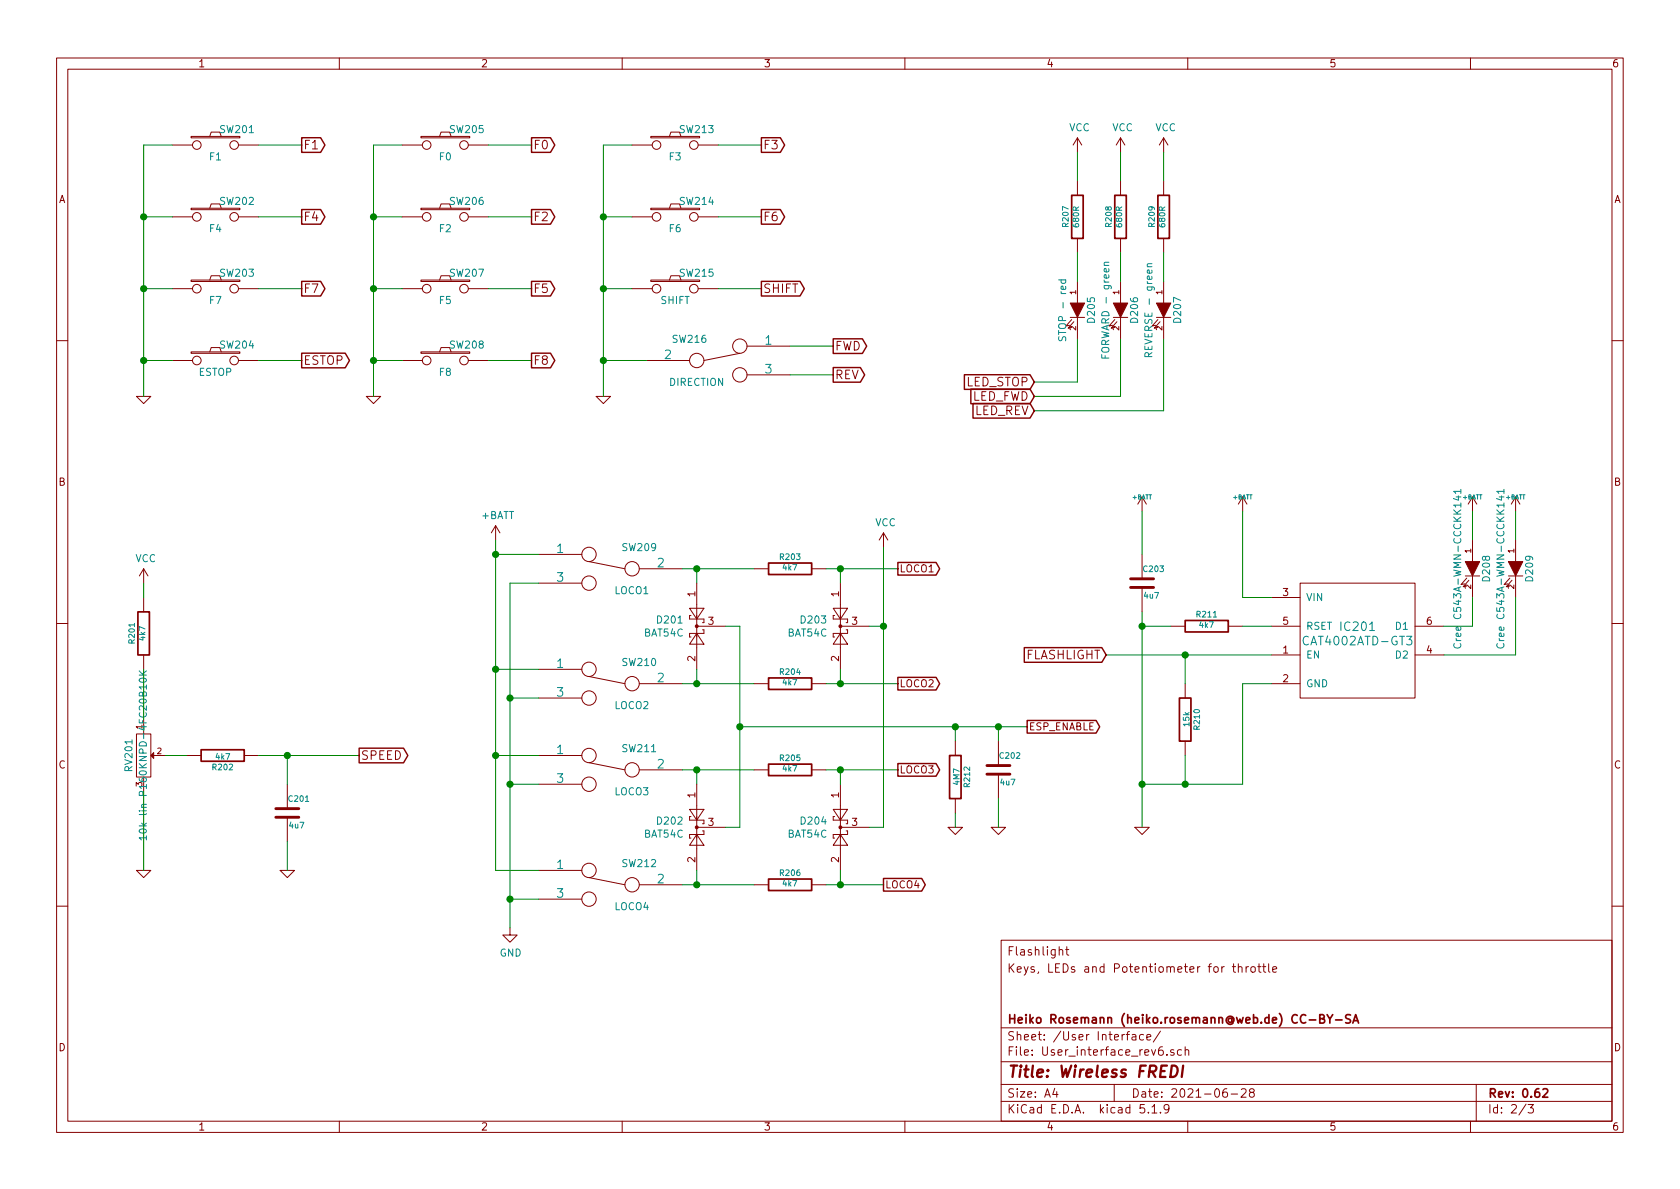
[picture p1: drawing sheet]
<svg xmlns="http://www.w3.org/2000/svg" width="297mm" height="210mm" viewBox="0 0 297 210" stroke-linecap="round" stroke-linejoin="round" font-family="sans-serif">
<g fill="none" stroke="#840000" stroke-width=".18">
<path d="M10 10.3h277v189.9h-277zM12 12.2h273v186.1h-273zM60 10.3v1.9M110 10.3v1.9M160 10.3v1.9M210 10.3v1.9M260 10.3v1.9M30.5 38.3h3.5M30.5 25.6h3.5M33.8 24.1h8.6v.3h-8.6zM33.8 36.8h8.6v.3h-8.6zM37.1 24.1l.2-.7h1.6l.2 .7"/>
<path d="M37.1 36.8l.2-.7h1.6l.2 .7M42.2 38.3h3.5M42.2 25.6h3.5M71.1 38.3h3.6M71.1 25.6h3.6M74.4 24.1h8.7v.3h-8.7zM74.4 36.8h8.7v.3h-8.7zM77.7 24.1l.3-.7h1.5l.3 .7M77.7 36.8l.3-.7h1.5l.3 .7M82.8 38.3h3.6M82.8 25.6h3.6M111.8 38.3h3.5"/>
<path d="M111.8 25.6h3.5M115.1 36.8h8.6v.3h-8.6zM115.1 24.1h8.6v.3h-8.6zM118.4 36.8l.2-.7h1.5l.3 .7M118.4 24.1l.2-.7h1.5l.3 .7M123.4 38.3h3.6M123.4 25.6h3.6M190.5 24.4l-.8 1.2M190.5 24.4v2.5M190.5 32v2.5M190.5 24.4l.8 1.2M198.1 24.4l-.7 1.2"/>
<path d="M198.1 24.4v2.5M198.1 32v2.5M198.1 24.4l.8 1.2M205.7 24.4l-.7 1.2M205.7 24.4v2.5M205.7 32v2.5M205.7 24.4l.8 1.2M30.5 51h3.5M33.8 49.5h8.6v.3h-8.6zM37.1 49.5l.2-.7h1.6l.2 .7M42.2 51h3.5M71.1 51h3.6"/>
<path d="M74.4 49.5h8.7v.3h-8.7zM77.7 49.5l.3-.7h1.5l.3 .7M82.8 51h3.6M111.8 51h3.5M115.1 49.5h8.6v.3h-8.6zM118.4 49.5l.2-.7h1.5l.3 .7M123.4 51h3.6M189.2 56.1h2.6M189.5 56.5l-1 1.2 .6-.2M189.9 56.9l-1.1 1.1 .7-.1M190.5 42.2v2.5M190.5 49.8v3.8"/>
<path d="M190.5 56.1v3.8M196.8 56.1h2.6M197.5 56.9l-1 1.1 .6-.1M198.1 42.2v2.5M198.1 49.8v3.8M198.1 56.1v3.8M204.5 56.1h2.5M205.1 56.9l-1 1.1 .6-.1M205.7 42.2v2.5M205.7 49.8v3.8M205.7 56.1v3.8M10 60.2h2"/>
<path d="M24.1 70.1h2.6l-1.3 1.3zM30.5 63.7h3.5M33.8 62.2h8.6v.3h-8.6zM37.1 62.2l.2-.7h1.6l.2 .7M42.2 63.7h3.5M64.8 70.1h2.5l-1.3 1.3zM71.1 63.7h3.6M74.4 62.2h8.7v.3h-8.7zM77.7 62.2l.3-.7h1.5l.3 .7M82.8 63.7h3.6M105.4 70.1h2.5l-1.2 1.3zM114.3 63.7h7.6"/>
<path d="M130.8 62.5l-6.3 1.2M132.1 61.2h7.6M132.1 66.3h7.6M285 60.2h2M87.6 93l-.7 1.2M87.6 93v2.5M87.6 93l.8 1.2M95.2 98h7.7M104.1 99.3l6.4 1.3M156.2 94.2l-.8 1.3M156.2 94.2v2.6M156.2 94.2l.8 1.3"/>
<path d="M201.9 87.9l-.7 1.2M201.9 87.9v2.5M201.9 98v4.4M201.9 87.9l.8 1.2M219.7 87.9l-.8 1.2M219.7 87.9v2.5M219.7 87.9l.8 1.2M260.3 87.9l-.7 1.2M260.3 87.9v2.5M260.3 95.5v3.8M260.3 87.9l.8 1.2M268 87.9l-.8 1.2"/>
<path d="M268 87.9v2.5M268 95.5v3.8M268 87.9l.7 1.2M10 110.3h2M25.4 100.6v2.5M25.4 105.7v2.5M25.4 115.8v2.6M25.4 100.6l-.8 1.2M25.4 100.6l.8 1.2M95.2 103.1h7.7M95.2 118.4h7.7M104.1 119.6l6.4 1.3"/>
<path d="M113 100.6h7.6M121.9 107.6h2.6l-1.3 1.9zM122.2 108.8h-.3v.7h2.6v.6h-.3M123.2 112l1.3 1.9h-2.6zM123.2 110.7h5.1M123.2 103.1v15.3M124.2 111.4h.3v.6h-2.6v.6h.3M133.3 100.6h2.6M143.5 100.6h2.5M147.3 107.6h2.6l-1.3 1.9zM147.6 108.8h-.3v.7h2.6v.6h-.3M148.6 112l1.3 1.9h-2.6z"/>
<path d="M148.6 110.7h5.1M148.6 103.1v15.3M149.6 111.4h.3v.6h-2.6v.6h.3M201.9 103.9v4.3M207 110.7h2.5M217.2 110.7h2.5M224.8 110.7h5.1M224.8 115.8h5.1M224.8 105.7h5.1M229.9 103.1h20.3v20.3h-20.3zM250.2 110.7h5.1M250.2 115.8h5.1"/>
<path d="M259.1 101.8h2.5M259.3 102.2l-1 1.2 .7-.2M259.7 102.6l-1 1.2 .6-.2M260.3 101.8v3.9M266.7 101.8h2.5M267 102.2l-1.1 1.2 .7-.2M267.3 102.6l-1 1.2 .7-.2M268 101.8v3.9M285 110.3h2M24.1 129.8h2.6v7.6h-2.6zM27.2 133.6h2M33 133.6h2.6"/>
<path d="M43.2 133.6h2.5M50.8 138.7v4.3M95.2 133.6h7.7M95.2 138.7h7.7M95.2 123.4h7.7M104.1 134.9l6.4 1.2M113 120.9h7.6M113 136.1h7.6M123.2 138.7v15.2M133.3 120.9h2.6M133.3 136.1h2.6M143.5 120.9h2.5"/>
<path d="M143.5 136.1h2.5M148.6 138.7v15.2M168.9 131.1v2.5M176.5 131.1v4.3M176.5 136.9v4.3M209.5 120.9v2.5M209.5 131.1v2.5M224.8 120.9h5.1M24.1 153.9h2.6l-1.3 1.3zM49.5 153.9h2.6l-1.3 1.3zM50.8 144.5v4.3M95.2 153.9h7.7"/>
<path d="M95.2 159h7.7M104.1 155.2l6.4 1.3M113 156.5h7.6M121.9 143.1h2.6l-1.3 1.9zM122.2 144.4h-.3v.6h2.6v.7h-.3M123.2 147.6l1.3 1.9h-2.6zM123.2 146.3h5.1M124.2 146.9h.3v.7h-2.6v.6h.3M133.3 156.5h2.6M143.5 156.5h2.5M147.3 143.1h2.6l-1.3 1.9zM147.6 144.4h-.3v.6h2.6v.7h-.3"/>
<path d="M148.6 147.6l1.3 1.9h-2.6zM148.6 146.3h5.1M149.6 146.9h.3v.7h-2.6v.6h.3M167.6 146.3h2.6l-1.3 1.3zM168.9 141.2v2.6M175.3 146.3h2.5l-1.3 1.3zM200.7 146.3h2.5l-1.3 1.3zM10 160.2h2M90.2 164.1v1.2h1.2l-1.2 1.3-1.3-1.3h1.3M177 166.3h108v32h-108zM187.3 168l.2-.1 .3 .1 .1 .9M188.4 167.9h.6"/>
<path d="M188.6 167.4v1.3l.4 .2M217.9 170.9h.6M218.1 170.4v1.3l.4 .2M218.9 171.1l.1-.1a.37 .37 0 0 1 .6 .1v.8M218.9 170.4v1.5M220.3 170.9v1M220.8 170.9l-.4 .1-.1 .2M221.2 171.1l.3-.2 .4 .2v.7l-.2 .1-.5-.1zM222.4 170.9h.6M222.6 170.4v1.3l.4 .2M223.2 170.9h.6M223.4 170.4v1.3l.4 .2"/>
<path d="M224.3 170.4v1.3l.2 .2M225 171.4l.7-.1v-.3l-.5-.1-.2 .2 .1 .8h.6M285 160.2h2M60 198.3v1.9M110 198.3v1.9M160 198.3v1.9M177 194.8h108M177 191.8h108M177 187.8h108M177 181.8h108M186.5 192.5l-.4 1h1M186.8 193v1"/>
<path d="M197 191.8v3M199.1 182.9h.6M199.7 182.4l-.4 .2v1.3M200.2 183h.6v.9M200.8 183.3l-.5 .1-.2 .2 .1 .2 .1 .1 .5-.1M202.2 183l-.4-.1-.3 .3v.6l.3 .1 .4-.1M202.3 195.3h-.7l-.1 .7 .3-.1 .5 .1 .1 .2-.1 .5-.2 .1-.6-.1M202.8 183.4l.7-.1-.1-.3-.4-.1-.2 .2v.7h.6M203 196.7v.1M203.7 195.8l.4-.5v1.5M203.7 196.8h.8M205.2 196.7v.1"/>
<path d="M205.2 182.3l-1.3 2M206.3 186.5v.1M206.7 196l-.1 .2a.48 .48 0 0 1-.7-.1v-.6a.48 .48 0 0 1 .7-.1v.1a1.19 1.19 0 0 1-.2 1.2l-.4 .1M207.5 185.7a.37 .37 0 0 0-.5 .1v.2l.5 .2 .1 .1-.2 .3-.4-.1M208.9 185.7l-.4-.1-.3 .3 .1 .6 .2 .1 .4-.1M209.5 185.7h.1a.37 .37 0 0 1 .6 .1v.8M209.5 185.1v1.5M210 198.3v1.9M216.9 192.5a.62 .62 0 0 0-.7 .7l.1 .7 .2 .1 .5-.1v-.5l-.1-.2-.4-.1-.3 .3M217.7 193.5h1.1M219.5 192.7l.2-.2h.3l.3 .2v.3v.2l-.9 .8h.9M221.2 193.2l-.3-.3 .1-.2 .2-.2 .4 .1 .2 .2-.1 .2-.6 .2a.48 .48 0 0 0-.1 .7l.2 .1 .5-.1a.48 .48 0 0 0-.1-.7h-.1"/>
<path d="M260 198.3v1.9M261 191.8v6.5M269.8 195.2l-1.2 2M270.2 195.3h.9l-.5 .6 .4 .1v.7l-.2 .1-.6-.1"/>
<circle cx="34.8" cy="38.3" r=".76"/>
<circle cx="34.8" cy="25.6" r=".76"/>
<circle cx="41.4" cy="25.6" r=".76"/>
<circle cx="41.4" cy="38.3" r=".76"/>
<circle cx="75.4" cy="25.6" r=".76"/>
<circle cx="75.4" cy="38.3" r=".76"/>
<circle cx="82" cy="25.6" r=".76"/>
<circle cx="82" cy="38.3" r=".76"/>
<circle cx="116.1" cy="38.3" r=".76"/>
<circle cx="116.1" cy="25.6" r=".76"/>
<circle cx="122.7" cy="25.6" r=".76"/>
<circle cx="122.7" cy="38.3" r=".76"/>
<circle cx="34.8" cy="51" r=".76"/>
<circle cx="41.4" cy="51" r=".76"/>
<circle cx="75.4" cy="51" r=".76"/>
<circle cx="82" cy="51" r=".76"/>
<circle cx="116.1" cy="51" r=".76"/>
<circle cx="122.7" cy="51" r=".76"/>
<circle cx="34.8" cy="63.7" r=".76"/>
<circle cx="41.4" cy="63.7" r=".76"/>
<circle cx="75.4" cy="63.7" r=".76"/>
<circle cx="82" cy="63.7" r=".76"/>
<circle cx="123.2" cy="63.7" r="1.27"/>
<circle cx="130.8" cy="66.3" r="1.27"/>
<circle cx="130.8" cy="61.2" r="1.27"/>
<circle cx="104.1" cy="98" r="1.27"/>
<circle cx="104.1" cy="118.4" r="1.27"/>
<circle cx="104.1" cy="103.1" r="1.27"/>
<circle cx="111.8" cy="100.6" r="1.27"/>
<circle cx="104.1" cy="123.4" r="1.27"/>
<circle cx="104.1" cy="138.7" r="1.27"/>
<circle cx="104.1" cy="133.6" r="1.27"/>
<circle cx="111.8" cy="120.9" r="1.27"/>
<circle cx="111.8" cy="136.1" r="1.27"/>
<circle cx="104.1" cy="153.9" r="1.27"/>
<circle cx="104.1" cy="159" r="1.27"/>
<circle cx="111.8" cy="156.5" r="1.27"/>
</g>
<g fill="none" stroke="#840000" stroke-width=".3">
<path d="M189.5 34.5h2v7.7h-2zM197.1 34.5h2v7.7h-2zM204.7 34.5h2.1v7.7h-2.1zM135.9 99.6h7.6v2h-7.6zM24.4 108.2h2v7.6h-2zM135.9 119.9h7.6v2h-7.6zM209.5 109.7h7.7v2.1h-7.7zM35.6 132.6h7.6v2h-7.6zM135.9 135.1h7.6v2.1h-7.6zM167.9 133.6h2v7.6h-2zM208.5 123.4h2.1v7.7h-2.1zM135.9 155.4h7.6v2.1h-7.6z"/>
<path d="M234.6 179.4l.5 .8 .5-.8M238.8 179.5l-.6-.1-.3 .3 .1 .4 .7 .3v.4l-.2 .1-.6-.1M233.3 180.1h.6l.2-.1v-.3l-.2-.3h-.6v1.5h.6l.3-.3a.41 .41 0 0 0-.3-.5M235.1 180.2v.7M236.1 180.4h1.2M239.2 180.9l.5-1.5 .5 1.5M239.3 180.5h.8M272.8 192.7l.2-.2h.4l.3 .5-1 1h1"/>
</g>
<path d="M207.2 188.4h.5a1.09 1.09 0 0 1 .4 1.3 1.09 1.09 0 0 1-1.2 .7zM209.2 188.4l-.3 2" fill="none" stroke="#840000" stroke-width=".41"/>
<path d="M199.9 103.9h4.1M199.9 102.4h4.1M174.5 136.9h4.1M174.5 135.4h4.1M48.8 144.5h4M48.8 143h4" fill="none" stroke="#840000" stroke-width=".51"/>
<g fill="#840000" stroke="#840000" stroke-width=".18">
<path d="M266.7 99.3h2.5l-1.2 2.5z"/>
<path d="M259.1 99.3h2.5l-1.3 2.5z"/>
<path d="M26.7 133.6l.5-.5v1z"/>
<path d="M204.5 53.6h2.5l-1.3 2.5z"/>
<path d="M196.8 53.6h2.6l-1.3 2.5z"/>
<path d="M189.2 53.6h2.6l-1.3 2.5z"/>
<circle cx="123.2" cy="146.3" r=".25"/>
<circle cx="123.2" cy="110.7" r=".25"/>
<circle cx="148.6" cy="146.3" r=".25"/>
<circle cx="148.6" cy="110.7" r=".25"/>
</g>
<g fill="none" stroke="#008484" stroke-width=".18">
<path d="M187.2 49.5h1.2M187.2 59.5v.5l.2 .3 .3-.2 .3-.5h.3l.1 .2v.5M187.7 49.5l-.1 .4 .2 .2 .6-.1v-.5M196.1 46.4l-.8 .1-.1 .2 .2 .2M202.8 47.2h.9M203.7 46.6l-.8 .1-.1 .3 .2 .2M194.8 62.7v.6h1.3M195.4 62.9v.4M203.1 63.1l-.1-.7h-.5l-.1 .2v.5h1.3M203.7 62.4l-.6 .4M257.5 87.9h.8M257.9 87.7v.8l-.9-.3"/>
<path d="M258.3 86.9h-1.3l.4 .4M258.3 86.5v.8M265.1 87.9h.8M265.5 87.7v.8l-.9-.3M265.9 86.9h-1.3l.4 .4M265.9 86.5v.8M24.6 119.4h1.3M24.6 118.6l.7 .8M25.9 118.6l-.7 .6M248.7 112.5h.9l-.5 .6 .5 .1v.7l-.2 .1h-.5l-.2-.1M257.1 113.8a.6 .6 0 0 0 .5 .9 .6 .6 0 0 0 .7-.7l-.1-.2M264.8 113.8a.6 .6 0 0 0 .4 .9 .6 .6 0 0 0 .7-.7l-.1-.2"/>
<path d="M24.7 120a.68 .68 0 0 1 1.2 .3 .72 .72 0 0 1-1.3-.1zM24.7 146.7a.68 .68 0 0 1 1.2 .3 .72 .72 0 0 1-1.3-.1zM25.9 148.2h-1.3l.4 .3M25.9 147.8v.7"/>
</g>
<g fill="none" stroke="#008400" stroke-width=".18">
<path d="M25.4 38.3h5.1M30.5 25.6h-5.1v44.5M45.7 38.3h7.6M45.7 25.6h7.6M66 38.3h5.1M71.1 25.6h-5.1v44.5M86.4 38.3h7.6M86.4 25.6h7.6M106.7 38.3h5.1M111.8 25.6h-5.1v44.5M127 38.3h7.6M127 25.6h7.6"/>
<path d="M190.5 26.9v5.1M198.1 26.9v5.1M205.7 26.9v5.1M25.4 51h5.1M45.7 51h7.6M66 51h5.1M86.4 51h7.6M106.7 51h5.1M127 51h7.6M190.5 44.7v5.1M190.5 59.9v7.7h-7.6M198.1 44.7v5.1"/>
<path d="M198.1 59.9v10.2h-15.2M205.7 44.7v5.1M205.7 59.9v12.7h-22.8M25.4 63.7h5.1M45.7 63.7h7.6M66 63.7h5.1M86.4 63.7h7.6M106.7 63.7h7.6M139.7 66.3h7.6M139.7 61.2h7.6M87.6 95.5v58.4h7.6M87.6 98h7.6"/>
<path d="M156.2 96.8v49.5h-2.5M201.9 90.4v7.6M219.7 90.4v15.3h5.1M260.3 90.4v5.1M268 90.4v5.1M25.4 103.1v2.6M25.4 118.4v8.8M87.6 118.4h7.6M95.2 103.1h-5v61M120.6 100.6h12.7M123.2 100.6v2.5M123.2 118.4v2.5"/>
<path d="M128.3 110.7h2.5v35.6h-2.5M146 100.6h12.7M148.6 100.6v2.5M148.6 118.4v2.5M153.7 110.7h2.5M195.6 115.8h29.2M201.9 110.7h5.1M201.9 108.2v38.1M209.5 115.8v5.1M219.7 110.7h5.1M260.3 105.7v5h-5M268 105.7v10.1h-12.7"/>
<path d="M25.4 139.9v14M29.2 133.6h3.8M45.7 133.6h17.8M50.8 133.6v5.1M87.6 133.6h7.6M90.2 138.7h5M90.2 123.4h5M120.6 120.9h12.7M120.6 136.1h12.7M123.2 136.1v2.6M130.8 128.5h50.8M146 120.9h12.7"/>
<path d="M146 136.1h12.7M148.6 136.1v2.6M168.9 128.5v2.6M176.5 128.5v2.6M209.5 133.6v5.1M224.8 120.9h-5.1v17.8h-17.8M50.8 148.8v5.1M90.2 159h5M120.6 156.5h12.7M123.2 153.9v2.6M146 156.5h10.2M148.6 153.9v2.6"/>
<path d="M168.9 143.8v2.5M176.5 141.2v5.1"/>
</g>
<g fill="none" stroke="#840000" stroke-width=".25">
<path d="M53.3 24.4h3.4l.8 1.2-.8 1.3h-3.4zM53.3 37.1h3.4l.8 1.2-.8 1.3h-3.4zM94 24.4h3.3l.8 1.2-.8 1.3h-3.3zM94 37.1h3.3l.8 1.2-.8 1.3h-3.3zM134.6 37.1h3.4l.7 1.2-.7 1.3h-3.4zM134.6 24.4h3.4l.7 1.2-.7 1.3h-3.4zM53.3 49.8h3.4l.8 1.2-.8 1.3h-3.4zM94 49.8h3.3l.8 1.2-.8 1.3h-3.3zM134.6 49.8h6.9l.7 1.2-.7 1.3h-6.9zM147.3 59.9h5.2l.7 1.3-.7 1.3h-5.2zM53.3 62.5h7.7l.8 1.2-.8 1.3h-7.7zM94 62.5h3.3l.8 1.2-.8 1.3h-3.3z"/>
<path d="M147.3 65h4.8l.8 1.3-.8 1.3h-4.8zM170.5 66.3h11.6l.8 1.3-.8 1.3h-11.6zM171.7 68.8h10.4l.8 1.3-.8 1.3h-10.4zM172 71.3h10.1l.8 1.3-.8 1.3h-10.1zM158.7 99.5h6.8l.6 1.1-.6 1.1h-6.8zM158.7 119.8h6.8l.6 1.1-.6 1.1h-6.8zM181.1 114.5h13.7l.8 1.3-.8 1.3h-13.7zM63.5 132.3h7.8l.8 1.3-.8 1.3h-7.8zM158.7 135h6.8l.6 1.1-.6 1.2h-6.8zM181.6 127.4h12.2l.6 1.1-.6 1.1h-12.2zM156.2 155.3h6.8l.6 1.2-.6 1.1h-6.8z"/>
</g>
<g fill="#008400" stroke="#008400" stroke-width=".25">
<circle cx="123.2" cy="136.1" r=".51"/>
<circle cx="209.6" cy="138.7" r=".51"/>
<circle cx="209.6" cy="115.8" r=".51"/>
<circle cx="50.8" cy="133.6" r=".51"/>
<circle cx="123.2" cy="100.6" r=".51"/>
<circle cx="156.2" cy="110.7" r=".51"/>
<circle cx="168.9" cy="128.5" r=".51"/>
<circle cx="123.2" cy="120.9" r=".51"/>
<circle cx="123.2" cy="156.5" r=".51"/>
<circle cx="201.9" cy="138.7" r=".51"/>
<circle cx="87.6" cy="118.4" r=".51"/>
<circle cx="148.6" cy="156.5" r=".51"/>
<circle cx="148.6" cy="120.9" r=".51"/>
<circle cx="148.6" cy="100.6" r=".51"/>
<circle cx="176.5" cy="128.5" r=".51"/>
<circle cx="201.9" cy="110.7" r=".51"/>
<circle cx="148.6" cy="136.1" r=".51"/>
<circle cx="25.4" cy="63.7" r=".51"/>
<circle cx="25.4" cy="51" r=".51"/>
<circle cx="87.6" cy="98" r=".51"/>
<circle cx="25.4" cy="38.3" r=".51"/>
<circle cx="130.8" cy="128.5" r=".51"/>
<circle cx="66" cy="63.7" r=".51"/>
<circle cx="90.2" cy="123.4" r=".51"/>
<circle cx="66" cy="51" r=".51"/>
<circle cx="66" cy="38.3" r=".51"/>
<circle cx="90.2" cy="138.7" r=".51"/>
<circle cx="87.6" cy="133.6" r=".51"/>
<circle cx="106.7" cy="51" r=".51"/>
<circle cx="90.2" cy="159" r=".51"/>
<circle cx="106.7" cy="38.3" r=".51"/>
<circle cx="106.7" cy="63.7" r=".51"/>
</g>
<text font-size="2.8" fill="#840000" x="178" y="190.5">Title: Wireless FREDI</text>
<g font-size="2.1" fill="#840000">
<text x="53.6" y="26.4">F1</text>
<text x="94.2" y="26.4">F0</text>
<text x="134.9" y="26.4">F3</text>
<text x="53.6" y="39.1">F4</text>
<text x="94.2" y="39.1">F2</text>
<text x="134.9" y="39.1">F6</text>
<text x="53.6" y="51.8">F7</text>
<text x="94.2" y="51.8">F5</text>
<text x="134.9" y="51.8">SHIFT</text>
<text x="53.6" y="64.5">ESTOP</text>
<text x="94.2" y="64.5">F8</text>
<text x="147.6" y="62">FWD</text>
<text x="147.6" y="67.1">REV</text>
<text x="170.8" y="68.3">LED_STOP</text>
<text x="171.7" y="70.9">LED_FWD</text>
<text x="172.2" y="73.4">LED_REV</text>
<text x="181.2" y="116.6">FLASHLIGHT</text>
<text x="63.8" y="134.4">SPEED</text>
<text x="178" y="172">Keys, LEDs and Potentiometer for throttle</text>
<text x="178" y="169">Flashlight</text>
<text x="178" y="184">Sheet: /User Interface/</text>
<text x="178" y="181">Heiko Rosemann (heiko.rosemann@web.de) CC-BY-SA</text>
<text x="178" y="186.7">File: User_interface_rev6.sch</text>
<text x="178" y="196.9">KiCad E.D.A. kicad 5.1.9</text>
<text x="178" y="194.1">Size: A4</text>
<text x="200" y="194.1">Date: 2021-06-28</text>
<text x="263" y="194.1">Rev: 0.62</text>
<text x="263" y="196.9">Id: 2/3</text>
</g>
<g font-size="2.1" fill="#008484">
<text x="117.5" y="63.5">2</text>
<text x="135.3" y="61">1</text>
<text x="135.3" y="66">3</text>
<text x="98.5" y="97.8">1</text>
<text x="116.3" y="100.3">2</text>
<text x="98.5" y="102.9">3</text>
<text x="237.2" y="111.6">IC201</text>
<text x="98.5" y="118.1">1</text>
<text x="230.9" y="114.1">CAT4002ATD-GT3</text>
<text x="98.5" y="123.2">3</text>
<text x="116.3" y="120.6">2</text>
<text x="98.5" y="133.3">1</text>
<text x="116.3" y="135.9">2</text>
<text x="98.5" y="138.4">3</text>
<text x="98.5" y="153.7">1</text>
<text x="98.5" y="158.7">3</text>
<text x="116.3" y="156.2">2</text>
</g>
<g font-size="1.8" fill="#840000">
<text x="35" y="11.9">1</text>
<text x="85" y="11.9">2</text>
<text x="135" y="11.9">3</text>
<text x="185" y="11.9">4</text>
<text x="235" y="11.9">5</text>
<text x="285" y="11.9">6</text>
<text x="10.4" y="35.9">A</text>
<text x="285.4" y="35.9">A</text>
<text x="10.4" y="85.9">B</text>
<text x="285.4" y="85.9">B</text>
<text x="159" y="101.2">LOCO1</text>
<text x="122.9" y="105.5" transform="rotate(-90 122.9 105.5)">1</text>
<text x="148.3" y="105.5" transform="rotate(-90 148.3 105.5)">1</text>
<text x="226.8" y="105.4">3</text>
<text x="125.2" y="110.5">3</text>
<text x="150.6" y="110.5">3</text>
<text x="226.8" y="110.5">5</text>
<text x="252.2" y="110.5">6</text>
<text x="122.9" y="116.9" transform="rotate(-90 122.9 116.9)">2</text>
<text x="148.3" y="116.9" transform="rotate(-90 148.3 116.9)">2</text>
<text x="226.8" y="115.6">1</text>
<text x="252.2" y="115.6">4</text>
<text x="159" y="121.5">LOCO2</text>
<text x="226.8" y="120.6">2</text>
<text x="181.9" y="129.2">ESP_ENABLE</text>
<text x="10.4" y="135.9">C</text>
<text x="159" y="136.8">LOCO3</text>
<text x="285.4" y="135.9">C</text>
<text x="122.9" y="141.1" transform="rotate(-90 122.9 141.1)">1</text>
<text x="148.3" y="141.1" transform="rotate(-90 148.3 141.1)">1</text>
<text x="125.2" y="146">3</text>
<text x="150.6" y="146">3</text>
<text x="122.9" y="152.5" transform="rotate(-90 122.9 152.5)">2</text>
<text x="148.3" y="152.5" transform="rotate(-90 148.3 152.5)">2</text>
<text x="156.5" y="157.1">LOCO4</text>
<text x="10.4" y="185.9">D</text>
<text x="285.4" y="185.9">D</text>
<text x="35" y="199.9">1</text>
<text x="85" y="199.9">2</text>
<text x="135" y="199.9">3</text>
<text x="185" y="199.9">4</text>
<text x="235" y="199.9">5</text>
<text x="285" y="199.9">6</text>
</g>
<g font-size="1.8" fill="#008484">
<text x="39" y="23.5">SW201</text>
<text x="79.7" y="23.5">SW205</text>
<text x="120.3" y="23.5">SW213</text>
<text x="189" y="23.2">VCC</text>
<text x="196.6" y="23.2">VCC</text>
<text x="204.3" y="23.2">VCC</text>
<text x="37.1" y="28.4">F1</text>
<text x="77.7" y="28.4">F0</text>
<text x="118.4" y="28.4">F3</text>
<text x="37.1" y="41.1">F4</text>
<text x="39" y="36.2">SW202</text>
<text x="77.7" y="41.1">F2</text>
<text x="79.7" y="36.2">SW206</text>
<text x="118.4" y="41.1">F6</text>
<text x="120.3" y="36.2">SW214</text>
<text x="37.1" y="53.8">F7</text>
<text x="39" y="48.9">SW203</text>
<text x="77.7" y="53.8">F5</text>
<text x="79.7" y="48.9">SW207</text>
<text x="116.8" y="53.8">SHIFT</text>
<text x="120.3" y="48.9">SW215</text>
<text x="188.5" y="59.4" transform="rotate(-90 188.5 59.4)">STOP - red</text>
<text x="193.6" y="57" transform="rotate(-90 193.6 57)">D205</text>
<text x="201.2" y="57" transform="rotate(-90 201.2 57)">D206</text>
<text x="208.8" y="57" transform="rotate(-90 208.8 57)">D207</text>
<text x="39" y="61.6">SW204</text>
<text x="79.7" y="61.6">SW208</text>
<text x="119" y="60.6">SW216</text>
<text x="196.1" y="62.7" transform="rotate(-90 196.1 62.7)">FORWARD - green</text>
<text x="203.8" y="62.3" transform="rotate(-90 203.8 62.3)">REVERSE - green</text>
<text x="35.1" y="66.5">ESTOP</text>
<text x="77.7" y="66.5">F8</text>
<text x="118.3" y="68.2">DIRECTION</text>
<text x="85.1" y="91.8">+BATT</text>
<text x="154.7" y="93.1">VCC</text>
<text x="23.9" y="99.4">VCC</text>
<text x="110.1" y="97.5">SW209</text>
<text x="108.7" y="105.1">LOCO1</text>
<text x="230.9" y="106.3">VIN</text>
<text x="263.4" y="102.7" transform="rotate(-90 263.4 102.7)">D208</text>
<text x="271.1" y="102.7" transform="rotate(-90 271.1 102.7)">D209</text>
<text x="113.9" y="112.6">BAT54C</text>
<text x="116.3" y="110.3">D201</text>
<text x="139.3" y="112.6">BAT54C</text>
<text x="141.7" y="110.3">D203</text>
<text x="230.9" y="111.4">RSET</text>
<text x="246.9" y="111.4">D1</text>
<text x="258.4" y="113" transform="rotate(-90 258.4 113)">Cree C543A-WMN-CCCKK141</text>
<text x="266" y="113" transform="rotate(-90 266 113)">Cree C543A-WMN-CCCKK141</text>
<text x="110.1" y="117.8">SW210</text>
<text x="230.9" y="116.5">EN</text>
<text x="246.9" y="116.5">D2</text>
<text x="108.7" y="125.4">LOCO2</text>
<text x="230.9" y="121.5">GND</text>
<text x="23.4" y="136.3" transform="rotate(-90 23.4 136.3)">RV201</text>
<text x="110.1" y="133">SW211</text>
<text x="108.7" y="140.6">LOCO3</text>
<text x="26" y="146.4" transform="rotate(-90 26 146.4)">10k lin P160KNPD-4FC20B10K</text>
<text x="113.9" y="148.1">BAT54C</text>
<text x="116.3" y="145.8">D202</text>
<text x="139.3" y="148.1">BAT54C</text>
<text x="141.7" y="145.8">D204</text>
<text x="110.1" y="153.3">SW212</text>
<text x="108.7" y="161">LOCO4</text>
<text x="88.3" y="169.2">GND</text>
</g>
<g font-size="1.4" fill="#008484">
<text x="188.9" y="40" transform="rotate(-90 188.9 40)">R207</text>
<text x="190.8" y="40.1" transform="rotate(-90 190.8 40.1)">680R</text>
<text x="196.5" y="40" transform="rotate(-90 196.5 40)">R208</text>
<text x="198.4" y="40.1" transform="rotate(-90 198.4 40.1)">680R</text>
<text x="204.2" y="40" transform="rotate(-90 204.2 40)">R209</text>
<text x="206" y="40.1" transform="rotate(-90 206 40.1)">680R</text>
<text x="138" y="99">R203</text>
<text x="138.5" y="100.9">4k7</text>
<text x="202.3" y="101.1">C203</text>
<text x="202.4" y="105.8">4u7</text>
<text x="23.8" y="113.7" transform="rotate(-90 23.8 113.7)">R201</text>
<text x="25.7" y="113.2" transform="rotate(-90 25.7 113.2)">4k7</text>
<text x="211.7" y="109.2">R211</text>
<text x="212.1" y="111">4k7</text>
<text x="138" y="119.3">R204</text>
<text x="138.5" y="121.2">4k7</text>
<text x="25.1" y="128.9" transform="rotate(-90 25.1 128.9)">1</text>
<text x="210.3" y="128.4" transform="rotate(-90 210.3 128.4)">15k</text>
<text x="212.1" y="128.9" transform="rotate(-90 212.1 128.9)">R210</text>
<text x="37.7" y="136.2">R202</text>
<text x="38.2" y="134.3">4k7</text>
<text x="138" y="134.6">R205</text>
<text x="138.5" y="136.4">4k7</text>
<text x="176.9" y="134.2">C202</text>
<text x="51.2" y="141.8">C201</text>
<text x="169.6" y="138.8" transform="rotate(-90 169.6 138.8)">4M7</text>
<text x="171.5" y="139.1" transform="rotate(-90 171.5 139.1)">R212</text>
<text x="177" y="138.9">4u7</text>
<text x="51.2" y="146.5">4u7</text>
<text x="138" y="154.9">R206</text>
<text x="138.5" y="156.7">4k7</text>
</g>
<g font-size="1.4" fill="#840000">
<text x="190.2" y="52.1" transform="rotate(-90 190.2 52.1)">1</text>
<text x="197.9" y="52.1" transform="rotate(-90 197.9 52.1)">1</text>
<text x="205.5" y="52.1" transform="rotate(-90 205.5 52.1)">1</text>
<text x="190.2" y="58.4" transform="rotate(-90 190.2 58.4)">2</text>
<text x="197.9" y="58.4" transform="rotate(-90 197.9 58.4)">2</text>
<text x="205.5" y="58.4" transform="rotate(-90 205.5 58.4)">2</text>
<text x="260.1" y="97.8" transform="rotate(-90 260.1 97.8)">1</text>
<text x="267.7" y="97.8" transform="rotate(-90 267.7 97.8)">1</text>
<text x="260.1" y="104.1" transform="rotate(-90 260.1 104.1)">2</text>
<text x="267.7" y="104.1" transform="rotate(-90 267.7 104.1)">2</text>
<text x="27.8" y="133.3">2</text>
<text x="25.1" y="139.1" transform="rotate(-90 25.1 139.1)">3</text>
</g>
<g font-size="1.1" fill="#008484">
<text x="200.2" y="88.3">+BATT</text>
<text x="218" y="88.3">+BATT</text>
<text x="258.6" y="88.3">+BATT</text>
<text x="266.2" y="88.3">+BATT</text>
</g>
</svg>
